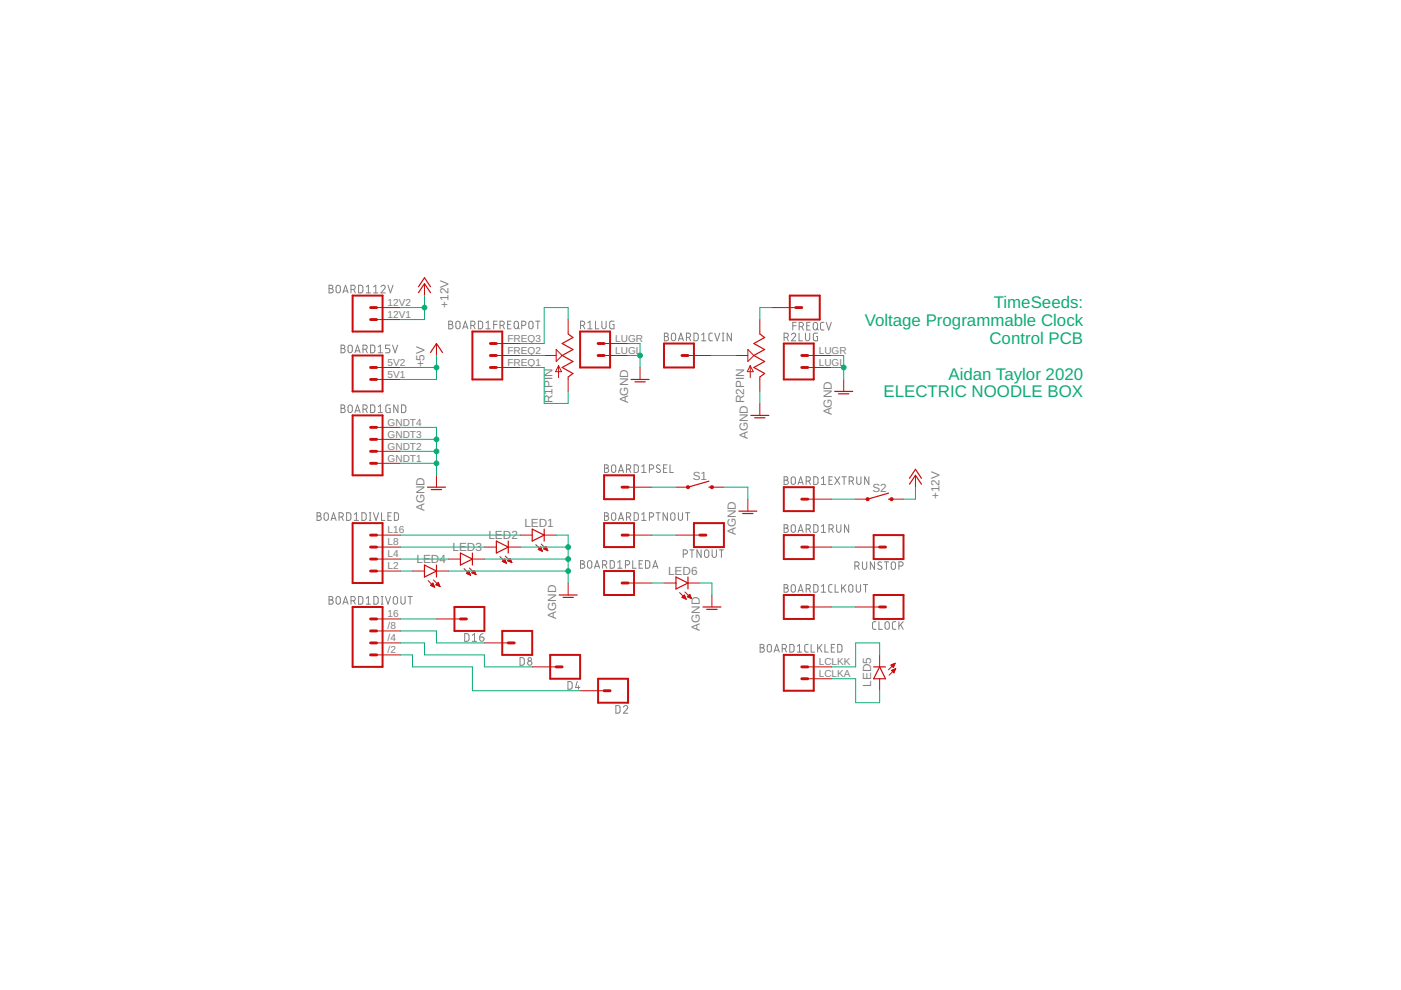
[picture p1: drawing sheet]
<svg xmlns="http://www.w3.org/2000/svg" width="297mm" height="210mm" viewBox="0 0 297 210" stroke-linecap="round" stroke-linejoin="round" font-family="sans-serif">
<g fill="none" stroke="#808080" stroke-width=".21">
<path d="M69.8 60.5h.4a.36 .36 0 0 1 .4 .3 .36 .36 0 0 1-.4 .4 .46 .46 0 0 1 .5 .4 .46 .46 0 0 1-.5 .5h-.4zM69.8 61.2h.4M71.4 60.6l.3-.1 .3 .1 .2 1.1a.46 .46 0 0 1-.5 .4 .46 .46 0 0 1-.5-.4zM72.3 73.2h.4a.36 .36 0 0 1 .4 .3 .36 .36 0 0 1-.4 .4 .46 .46 0 0 1 .5 .4 .46 .46 0 0 1-.5 .5h-.4zM72.3 73.9h.4M72.7 62.1l.6-1.6 .5 1.6M72.9 61.7h.8M73.9 73.3l.3-.1 .3 .1 .2 1a.46 .46 0 0 1-.5 .5 .46 .46 0 0 1-.4-.5zM74.4 61.4h.5a.46 .46 0 0 0 .4-.5 .46 .46 0 0 0-.4-.4h-.5v1.6M75 61.4l.3 .7M75.2 74.8l.6-1.6 .5 1.6M75.4 74.4h.8"/>
<path d="M76 60.5h.7l.2 .2v1l-.2 .4h-.7zM77 74.1h.4a.44 .44 0 0 0 .5-.5 .44 .44 0 0 0-.5-.4h-.4v1.6M77.5 74.1l.4 .7M77.7 62.1h.8M77.7 60.8l.4-.3v1.6M78.6 73.2h.6l.2 .2 .1 .9-.3 .5h-.6zM79.2 62.1h.9M79.2 60.8l.5-.3v1.6M80.2 74.8h.9M80.2 73.5l.4-.3v1.6M80.8 60.8a.45 .45 0 0 1 .6-.3 .45 .45 0 0 1 .2 .7l-.8 .9h.9M82.3 60.5l.5 1.6 .5-1.6"/>
<path d="M82.7 73.2h-1v.7h.6a.46 .46 0 0 1 .4 .4 .46 .46 0 0 1-.4 .5h-.6M83.2 73.2l.6 1.6 .5-1.6M95.1 68.1h.5a.36 .36 0 0 1 .4 .4 .36 .36 0 0 1-.4 .3 .46 .46 0 0 1 .5 .5 .46 .46 0 0 1-.5 .4h-.5zM95.1 68.8h.5M96.8 68.2l.3-.1 .3 .1 .1 1.1a.44 .44 0 0 1-.4 .4 .44 .44 0 0 1-.5-.4zM98.1 69.7l.6-1.6 .5 1.6M98.3 69.3h.8M99.8 69h.5a.46 .46 0 0 0 .4-.5 .46 .46 0 0 0-.4-.4h-.5v1.6M100.4 69l.3 .7M101.4 68.1h.6l.3 .3v.9l-.3 .4h-.6zM103 69.7h.9M103 68.5l.5-.4v1.6"/>
<path d="M104.7 68.8h.7M105.4 68.1h-.7v1.6M106 69h.5a.46 .46 0 0 0 .4-.5 .46 .46 0 0 0-.4-.4h-.5v1.6M106.6 69l.3 .7M107.6 68.8h.6M108.4 68.1h-.8v1.6h.8M109.2 68.2l.3-.1 .3 .1 .1 1.1a.46 .46 0 0 1-.4 .4 .46 .46 0 0 1-.5-.4zM109.7 69.4l.4 .3M110.6 69h.5a.46 .46 0 0 0 .4-.5 .46 .46 0 0 0-.4-.4h-.5v1.6M112.2 68.2l.4-.1 .3 .1 .1 1.1a.44 .44 0 0 1-.4 .4 .44 .44 0 0 1-.5-.4zM113.6 68.1h.9M114 68.1v1.6"/>
<path d="M123.1 69h.4a.46 .46 0 0 0 .5-.5 .46 .46 0 0 0-.5-.4h-.4v1.6M123.6 69l.4 .7M124.6 69.7h.9M124.6 68.5l.5-.4v1.6M126.3 68.1v1.6h.7M127.6 68.1v1.2a.44 .44 0 0 0 .5 .4 .44 .44 0 0 0 .4-.4v-1.2M130.2 68.1h-.7l-.2 .2 .1 1.3 .8 .1v-.9h-.3M140.9 70.6h.4a.36 .36 0 0 1 .4 .4 .36 .36 0 0 1-.4 .4 .46 .46 0 0 1 .5 .4 .46 .46 0 0 1-.5 .5h-.4zM140.9 71.4h.4M142.5 70.8l.3-.2 .3 .2 .2 1a.46 .46 0 0 1-.5 .5 .46 .46 0 0 1-.5-.5zM143.8 72.3l.6-1.7 .5 1.7M144 71.8h.8"/>
<path d="M145.5 71.5h.5a.46 .46 0 0 0 .4-.4 .46 .46 0 0 0-.4-.5h-.5v1.7M146.1 71.5l.3 .8M147.1 70.6l.7 .1 .2 .2v.9l-.2 .4-.7 .1zM148.8 72.3h.8M148.8 71l.4-.4v1.7M151 70.6l-.5 .1-.2 .3 .1 1.2 .6 .1M151.5 70.6l.6 1.7 .5-1.7M153.1 72.3h.4M153.1 70.6h.4M153.3 70.6v1.7M155.1 70.6v1.7l-.9-1.7v1.7M166.2 71.5h.5a.46 .46 0 0 0 .5-.4 .46 .46 0 0 0-.5-.5h-.5v1.7"/>
<path d="M166.8 71.5l.4 .8M167.8 71a.44 .44 0 0 1 .6-.4 .44 .44 0 0 1 .2 .8l-.8 .9h.9M168.1 69.1h.7M168.8 68.3h-.7v1.7M169.4 70.6v1.7h.7M169.4 69.3h.5a.46 .46 0 0 0 .4-.5 .46 .46 0 0 0-.4-.5h-.5v1.7M170 69.3l.3 .7M170.8 70.6v1.2a.46 .46 0 0 0 .4 .5 .46 .46 0 0 0 .5-.5v-1.2M171 69.1h.6M171.8 68.3h-.8v1.7h.8M172.6 68.5l.3-.2 .3 .2 .1 1a.46 .46 0 0 1-.4 .5 .46 .46 0 0 1-.5-.5zM173.1 69.6l.4 .4"/>
<path d="M173.3 70.6l-.6 .1-.2 .1-.1 1.1 .3 .3 .6 .1v-.9h-.2M174.7 68.3l-.5 .1-.3 .3 .2 1.2 .6 .1M175.2 68.3l.5 1.7 .6-1.7M72.3 85.9h.4a.37 .37 0 0 1 .4 .3 .37 .37 0 0 1-.4 .4 .44 .44 0 0 1 .5 .4 .44 .44 0 0 1-.5 .5h-.4zM72.3 86.6h.4M73.9 86l.3-.1 .3 .1 .2 1a.46 .46 0 0 1-.5 .5 .46 .46 0 0 1-.4-.5zM75.2 87.5l.6-1.6 .5 1.6M75.4 87.1h.8M77 86.8h.4a.46 .46 0 0 0 .5-.5 .46 .46 0 0 0-.5-.4h-.4v1.6M77.5 86.8l.4 .7M78.6 85.9h.6l.2 .2 .1 .9-.3 .5h-.6zM80.2 86.2l.4-.3v1.6"/>
<path d="M80.2 87.5h.9M82.7 85.9h-.5l-.4 .2v1l.2 .4h.7v-.9h-.3M84.4 85.9v1.6l-.9-1.6v1.6M85.1 85.9h.7l.2 .2v.9l-.2 .5h-.7zM128.2 98.6h.4a.36 .36 0 0 1 .4 .3 .36 .36 0 0 1-.4 .4 .46 .46 0 0 1 .5 .4 .46 .46 0 0 1-.5 .5h-.4zM128.2 99.3h.4M129.8 98.7l.3-.1 .3 .1 .2 1a.46 .46 0 0 1-.5 .5 .46 .46 0 0 1-.5-.5zM131.3 99.8h.8M132.8 99.5h.5a.46 .46 0 0 0 .4-.5 .46 .46 0 0 0-.4-.4h-.5v1.6M133.4 99.5l.3 .7M134.5 98.6h.6l.2 .2v1.1l-.2 .2-.6 .1zM136.1 98.9l.4-.3v1.6"/>
<path d="M137.7 99.5h.5a.46 .46 0 0 0 .4-.5 .46 .46 0 0 0-.4-.4h-.5v1.6M139.9 98.7l-.2-.1a.37 .37 0 0 0-.5 .1 .37 .37 0 0 0 .2 .5l.4 .3a.4 .4 0 0 1 .1 .6 .4 .4 0 0 1-.6 0l-.2-.2M140.7 99.3h.5M141.4 98.6h-.7v1.6h.7M142 98.6v1.6h.8M67.2 108.7h.5a.36 .36 0 0 1 .3 .4 .36 .36 0 0 1-.3 .3 .46 .46 0 0 1 .4 .5 .46 .46 0 0 1-.4 .4h-.5zM67.2 109.4h.5M68.8 108.8l.4-.1 .3 .1 .1 1.1a.46 .46 0 0 1-.4 .4 .46 .46 0 0 1-.5-.4zM70.2 110.3l.5-1.6 .6 1.6M70.3 109.9h.8M71.9 109.6h.4a.46 .46 0 0 0 .5-.4 .46 .46 0 0 0-.5-.5h-.4v1.6M72.4 109.6l.4 .7"/>
<path d="M73.5 108.7l.6 .1 .3 .2v.9l-.3 .4h-.6zM75.1 110.3h.9M75.1 109.1l.5-.4v1.6M76.7 108.7l.6 .1 .3 .2v.9l-.3 .4h-.6zM78.3 110.3h.4M78.3 108.7h.4M78.5 108.7v1.6M79.2 108.7l.5 1.6 .6-1.6M80.9 108.7v1.6h.7M82.3 109.4h.5M83 108.7h-.7v1.6h.7M83.6 108.7l.6 .1 .3 .2v1.1l-.3 .2h-.6z"/>
<path d="M123.1 118.9h.4a.36 .36 0 0 1 .4 .3 .36 .36 0 0 1-.4 .4 .44 .44 0 0 1 .5 .4 .44 .44 0 0 1-.5 .5h-.4zM123.1 119.6h.4M124.7 119l.3-.1 .3 .1 .2 1a.46 .46 0 0 1-.5 .5 .46 .46 0 0 1-.4-.5zM127.8 119.8h.4a.44 .44 0 0 0 .5-.5 .44 .44 0 0 0-.5-.4h-.4v1.6M128.2 108.7h.4a.36 .36 0 0 1 .4 .4 .36 .36 0 0 1-.4 .3 .46 .46 0 0 1 .5 .5 .46 .46 0 0 1-.5 .4h-.4zM128.2 109.4h.4M128.3 119.8l.4 .7M129.4 118.9h.6l.2 .2v1.1l-.2 .3h-.6zM129.8 108.8l.3-.1 .3 .1 .2 1.1a.46 .46 0 0 1-.5 .4 .46 .46 0 0 1-.5-.4zM131 119.2l.4-.3v1.6M131.1 100.2l.6-1.6 .5 1.6M131.1 110.3l.6-1.6 .5 1.6"/>
<path d="M131.3 109.9h.8M132.6 119.8h.5a.44 .44 0 0 0 .4-.5 .44 .44 0 0 0-.4-.4h-.5v1.6M132.8 109.6h.5a.46 .46 0 0 0 .4-.4 .46 .46 0 0 0-.4-.5h-.5v1.6M133.4 109.6l.3 .7M134.2 118.9v1.6h.7M134.5 108.7l.6 .1 .2 .2v1.1l-.2 .2h-.6zM135.5 119.6h.6M136.1 110.3h.9M136.1 100.2h.9M136.1 109.1l.4-.4v1.6M136.2 118.9h-.7v1.6h.7M136.9 118.9h.6l.2 .2 .1 .9-.3 .5h-.6z"/>
<path d="M137.7 109.6h.5a.46 .46 0 0 0 .4-.4 .46 .46 0 0 0-.4-.5h-.5v1.6M139.1 108.7h.9M139.5 108.7v1.6M141.5 108.7v1.6l-.9-1.6v1.6M142.3 108.8l.4-.1 .3 .1 .1 1.1a.46 .46 0 0 1-.4 .4 .46 .46 0 0 1-.5-.4zM143.8 108.7v1.2a.44 .44 0 0 0 .5 .4 .44 .44 0 0 0 .4-.4v-1.2M144.9 117.5h.4a.44 .44 0 0 0 .5-.5 .44 .44 0 0 0-.5-.4h-.4v1.6M145.3 108.7h.9M145.8 108.7v1.6M146.2 116.6h1M146.7 116.6v1.6M148.7 116.6v1.6l-.9-1.6v1.6"/>
<path d="M149.5 116.7l.3-.1 .3 .1 .2 1.1a.46 .46 0 0 1-.5 .4 .46 .46 0 0 1-.4-.4zM151 116.6v1.2a.46 .46 0 0 0 .4 .4 .46 .46 0 0 0 .5-.4v-1.2M152.5 116.6h.9M153 116.6v1.6M166.2 101.1h.5a.36 .36 0 0 1 .4 .4 .36 .36 0 0 1-.4 .3 .46 .46 0 0 1 .5 .5 .46 .46 0 0 1-.5 .4h-.5zM166.2 111.3h.5a.36 .36 0 0 1 .4 .3 .36 .36 0 0 1-.4 .4 .46 .46 0 0 1 .5 .4 .46 .46 0 0 1-.5 .5h-.5zM166.2 101.8h.5M166.2 112h.5M167.9 101.2l.3-.1 .3 .1 .1 1.1a.44 .44 0 0 1-.4 .4 .44 .44 0 0 1-.5-.4zM167.9 111.4l.3-.1 .3 .1 .1 1a.44 .44 0 0 1-.4 .5 .44 .44 0 0 1-.5-.5zM169.2 102.7l.6-1.6 .5 1.6M169.2 112.9l.6-1.6 .5 1.6"/>
<path d="M169.4 102.3h.8M169.4 112.5h.8M170.9 102h.5a.46 .46 0 0 0 .4-.5 .46 .46 0 0 0-.4-.4h-.5v1.6M170.9 112.2h.5a.46 .46 0 0 0 .4-.5 .46 .46 0 0 0-.4-.4h-.5v1.6M171.5 102l.3 .7M171.5 112.2l.3 .7M172.5 101.1h.7l.2 .3v.9l-.2 .4h-.7zM172.5 111.3h.7l.2 .2v.9l-.2 .4-.7 .1zM174.1 101.5l.5-.4v1.6M174.1 111.6l.5-.3v1.6M174.1 102.7h.9M174.1 112.9h.9"/>
<path d="M175.8 112.2h.4a.46 .46 0 0 0 .5-.5 .46 .46 0 0 0-.5-.4h-.4v1.6M175.8 101.8h.5M176.3 112.2l.4 .7M176.5 101.1h-.7v1.6h.7M177 101.1l1.1 1.6M177.4 111.3v1.1a.46 .46 0 0 0 .4 .5 .46 .46 0 0 0 .5-.5v-1.1M178.1 101.1l-1.1 1.6M178.5 101.1h.9M179 101.1v1.6M179.9 111.3v1.6l-.9-1.6v1.6M180 102h.5a.46 .46 0 0 0 .5-.5 .46 .46 0 0 0-.5-.4h-.5v1.6M180.6 102l.4 .7"/>
<path d="M181.7 101.1v1.2a.44 .44 0 0 0 .4 .4 .44 .44 0 0 0 .4-.4v-1.2M182.9 119.1v1.2a.46 .46 0 0 0 .4 .4 .46 .46 0 0 0 .5-.4v-1.2M184.2 101.1v1.6l-.9-1.6v1.6M185.4 119.1v1.6l-.9-1.6v1.6M186.9 119.3a.41 .41 0 0 0-.6-.1 .41 .41 0 0 0 0 .6l.5 .3a.44 .44 0 0 1 0 .7 .44 .44 0 0 1-.7-.3M187.5 119.1h.9M187.9 119.1v1.6M189.1 119.3l.3-.2 .3 .2 .2 1a.46 .46 0 0 1-.5 .4 .46 .46 0 0 1-.4-.4zM69.8 126.5h.4a.37 .37 0 0 1 .4 .3 .37 .37 0 0 1-.4 .4 .44 .44 0 0 1 .5 .5 .44 .44 0 0 1-.5 .4h-.4zM69.8 127.2h.4M71.4 126.6l.3-.1 .3 .1 .2 1.1a.46 .46 0 0 1-.5 .4 .46 .46 0 0 1-.5-.4zM72.7 128.1l.6-1.6 .5 1.6"/>
<path d="M72.9 127.7h.8M74.4 127.4h.5a.46 .46 0 0 0 .4-.5 .46 .46 0 0 0-.4-.4h-.5v1.6M75 127.4l.3 .7M76 126.5h.7l.2 .3v.9l-.2 .4h-.7zM77.7 126.9l.4-.4v1.6M77.7 128.1h.8M79.3 126.5h.6l.2 .3 .1 .9-.3 .4h-.6zM80.8 128.1h.4M80.8 126.5h.4M81 126.5v1.6M81.7 126.5l.6 1.6 .5-1.6M83.5 126.6l.3-.1 .4 .1 .1 1.1a.46 .46 0 0 1-.5 .4 .46 .46 0 0 1-.4-.4z"/>
<path d="M85 126.5v1.2a.44 .44 0 0 0 .4 .4 .44 .44 0 0 0 .5-.4v-1.2M86.5 126.5h.9M87 126.5v1.6M98.5 134.3l.7 .1 .2 .2v.9l-.2 .4-.7 .1zM100.1 136h.9M100.1 134.7l.5-.4v1.7M101.7 135.1h.6a.45 .45 0 0 1 .3 .5 .45 .45 0 0 1-.5 .4 .45 .45 0 0 1-.4-.5zM102.4 134.3l-.5 .3-.2 .5M110.3 139.4l.6 .1 .2 .2 .1 .9-.3 .4-.6 .1zM126 120.5l.6-1.6 .5 1.6M126.2 120.1h.8M131 120.5h.9"/>
<path d="M138.4 120.5l.5-1.6 .6 1.6M138.5 120.1h.8M161.2 136.6h.4a.36 .36 0 0 1 .4 .4 .36 .36 0 0 1-.4 .4 .46 .46 0 0 1 .5 .4 .46 .46 0 0 1-.5 .5h-.4zM161.2 137.4h.4M162.8 136.8l.3-.2 .3 .2 .2 1a.44 .44 0 0 1-.5 .5 .44 .44 0 0 1-.4-.5zM164.1 138.3l.6-1.7 .5 1.7M164.3 137.9h.8M165.8 137.5h.5a.46 .46 0 0 0 .5-.4 .46 .46 0 0 0-.5-.5h-.5v1.7M166.2 124h.5a.36 .36 0 0 1 .4 .3 .36 .36 0 0 1-.4 .4 .44 .44 0 0 1 .5 .4 .44 .44 0 0 1-.5 .5h-.5zM166.2 124.7h.5M166.4 137.5l.4 .8M167.4 136.6l.7 .1 .2 .2 .1 .9-.3 .4-.7 .1z"/>
<path d="M167.9 124.1l.3-.1 .3 .1 .1 1a.44 .44 0 0 1-.4 .5 .44 .44 0 0 1-.5-.5zM169.1 138.3h.9M169.1 137l.4-.4v1.7M169.2 125.6l.6-1.6 .5 1.6M169.4 125.2h.8M170.9 124.8h.5a.44 .44 0 0 0 .4-.4 .44 .44 0 0 0-.4-.4h-.5v1.6M171.3 136.6l-.6 .1-.1 .3v1l.3 .2 .4 .1M171.5 124.8l.3 .8M172 136.6v1.7h.7M172.5 124h.7l.2 .2v.9l-.2 .4-.7 .1zM173.4 136.6v1.7M173.7 137.3l.6 1"/>
<path d="M174.1 125.6h.9M174.1 124.3l.5-.3v1.6M174.3 136.6l-.9 1M174.9 136.6v1.7h.7M176.3 137.4h.5M176.4 124h-.5l-.2 .3v1l.2 .2 .5 .1M177 136.6h-.7v1.7h.7M177.1 124v1.6h.7M177.6 136.6l.6 .1 .3 .2v.9l-.3 .4-.6 .1zM178.4 124v1.6M178.8 124.6l.5 1M179.3 124l-.9 .9"/>
<path d="M180.1 124.1l.3-.1 .3 .1 .1 1a.44 .44 0 0 1-.4 .5 .44 .44 0 0 1-.5-.5zM181.3 120h.4a.44 .44 0 0 0 .5-.4 .44 .44 0 0 0-.5-.5h-.4v1.6M181.5 124v1.1a.46 .46 0 0 0 .5 .5 .46 .46 0 0 0 .5-.5v-1.1M181.8 120l.4 .7M183 124h1M183.5 124v1.6M185.7 131.8h-.5l-.2 .4v1l.2 .2h.5M186.4 131.8v1.6h.7M187.8 132l.3-.2 .3 .2 .2 1a.46 .46 0 0 1-.5 .4 .46 .46 0 0 1-.5-.4zM189.9 131.8h-.5l-.2 .4v1l.2 .2h.5M190.6 120h.5a.44 .44 0 0 0 .4-.4 .44 .44 0 0 0-.4-.5h-.5v1.6M190.6 131.8v1.6"/>
<path d="M190.9 132.4l.6 1M191.5 131.8l-.9 1M120.4 144.5h.6l.3 .3v1.1l-.3 .2h-.6zM122.4 144.5l-.4 1.3h.9M122.7 145.4v.7M130.6 149.6h.6l.2 .3v1l-.2 .3h-.6zM132.2 149.9a.44 .44 0 0 1 .6-.3 .44 .44 0 0 1 .1 .7l-.7 .9h.9"/>
<circle cx="112.3" cy="139.8" r=".37"/>
<circle cx="112.3" cy="140.6" r=".46"/>
</g>
<g fill="none" stroke="#c90d0c" stroke-width=".42">
<path d="M74.8 62.7h6.3v7.6h-6.3zM74.8 75.4h6.3v7.6h-6.3zM100.2 70.3h6.3v10.2h-6.3zM123 70.3h6.3v7.6h-6.3zM140.8 72.8h6.3v5.1h-6.3zM166.2 72.8h6.3v7.7h-6.3zM167.4 62.7h6.4v5.1h-6.4zM74.8 88.1h6.3v12.7h-6.3zM74.8 110.9h6.3v12.7h-6.3zM128.1 100.8h6.3v5h-6.3zM128.1 110.9h6.3v5.1h-6.3zM147.1 110.9h6.4v5.1h-6.4z"/>
<path d="M166.2 103.3h6.3v5.1h-6.3zM166.2 113.5h6.3v5h-6.3zM185.2 113.5h6.4v5h-6.4zM74.8 128.7h6.3v12.7h-6.3zM96.4 128.7h6.3v5.1h-6.3zM106.5 133.8h6.3v5.1h-6.3zM116.6 138.9h6.4v5h-6.4zM128.1 121.1h6.3v5.1h-6.3zM166.2 126.2h6.3v5h-6.3zM166.2 138.9h6.3v7.6h-6.3zM185.2 126.2h6.4v5h-6.4zM126.8 143.9h6.4v5.1h-6.4z"/>
</g>
<g fill="none" stroke="#c90d0c" stroke-width=".61">
<path d="M78.6 65.2h1.2M78.6 67.8h1.2M78.6 77.9h1.2M104 77.9h1.2M104 72.8h1.2M104 75.4h1.2M126.8 72.8h1.3M126.8 75.4h1.3M144.6 75.4h1.3M168.7 65.2h1.3M170 77.9h1.3M170 75.4h1.3"/>
<path d="M78.6 80.5h1.2M78.6 93.2h1.2M78.6 95.7h1.2M78.6 98.2h1.2M78.6 90.6h1.2M78.6 116h1.2M78.6 118.5h1.2M78.6 113.5h1.2M131.9 113.5h1.3M131.9 103.3h1.3M148.4 113.5h1.3M170 116h1.3"/>
<path d="M170 105.8h1.3M186.5 116h1.2M78.6 121.1h1.2M78.6 133.8h1.2M78.6 136.3h1.2M78.6 138.9h1.2M78.6 131.2h1.2M97.6 131.2h1.3M107.8 136.3h1.2M131.9 123.6h1.3M170 128.7h1.3M186.5 128.7h1.2"/>
<path d="M117.9 141.4h1.3M128.1 146.5h1.2M170 141.4h1.3M170 143.9h1.3"/>
</g>
<g fill="none" stroke="#c90d0c" stroke-width=".21">
<path d="M79.8 67.8h5.1M79.8 65.2h5.1M79.8 77.9h5.1M90 60.2v2.5M92.5 72.8v2.6M105.2 77.9h5.1M105.2 75.4h5.1M105.2 72.8h5.1M115.4 75.4h2.5M117.9 74.1l1.3 1.3-1.3 1.2zM118.4 77.5v2.6M118.4 77.5l.7 1.3h-1.3z"/>
<path d="M120.5 67.8v3M120.5 79.9v3.1M128.1 75.4h5.1M128.1 72.8h5.1M135.7 77.9v2.6M145.9 75.4h5M156 75.4h2.6M158.6 74.1l1.2 1.3-1.2 1.2zM159.1 77.5l.6 1.3h-1.3zM159.1 77.5v2.6M161.1 67.8v3M161.1 79.9v3.1"/>
<path d="M163.6 65.2h5.1M171.3 77.9h5M171.3 75.4h5M79.8 80.5h5.1M79.8 98.2h5.1M79.8 95.7h5.1M79.8 93.2h5.1M79.8 90.6h5.1M161.1 85.5v2.6M178.9 80.5v2.5M79.8 118.5h5.1M79.8 116h5.1"/>
<path d="M79.8 113.5h5.1M92.5 100.8v2.5M95.1 118.5h2.5M100.2 118.5h2.5M102.7 116h2.5M106 118l1.4 1.4M106.5 119l.5-.5 .4 .9zM106.5 119h.7M106.7 118.9h.5M106.7 119.1h.6M106.8 118.8h.3M106.9 118.6h.2"/>
<path d="M107 119.3h.3M107.1 117.9l1.4 1.4M107.3 119.4h.1M107.6 118.9l.9 .4M107.6 118.9l.5-.5 .4 .9M107.7 118.9h.7M107.8 116h2.5M107.8 118.8h.5M107.9 119h.5M107.9 118.6h.3M108 118.5h.2M108.1 119.1h.4"/>
<path d="M108.4 119.3h.1M110.3 113.5h2.5M113.6 115.5l1.4 1.4M114.1 116.5l.5-.5 .4 .9zM114.2 116.5h.6M114.3 116.4h.5M114.3 116.6h.6M114.4 116.2h.3M114.5 116.1h.2M114.6 116.7h.3M114.7 115.4l1.4 1.4M114.9 116.8h.1"/>
<path d="M115.3 116.4h.7M115.4 113.5h2.5M115.4 116.2h.5M115.5 116.5h.5M115.5 116.1h.4M115.7 116h.1M115.8 116.6h.3M115.8 115.9l-.5 .5 .8 .4M115.8 115.9l.3 .9M115.8 115.9h.1M116.1 116.7h.1M133.2 113.5h5"/>
<path d="M133.2 103.3h5M143.3 113.5h5.1M143.3 103.3h2.6M150.9 103.3h2.6M158.6 105.8v2.6M171.3 116h5M171.3 105.8h5M181.4 116h5.1M181.4 105.8h2.6M189 105.8h2.6M194.1 100.8v2.5M79.8 121.1h5.1"/>
<path d="M79.8 138.9h5.1M79.8 136.3h5.1M79.8 133.8h5.1M79.8 131.2h5.1M87.5 121.1h2.5M90.8 123.1l1.4 1.4M91.3 124.1l.5-.5 .4 .9zM91.3 124.1h.7M91.4 124.2h.6M91.4 124h.5M91.5 123.8h.4M91.7 123.7h.1"/>
<path d="M91.7 124.3h.4M91.9 123l1.4 1.4M92 124.4h.1M92.5 124h.6M92.5 121.1h2.6M92.5 131.2h5.1M92.6 123.8h.5M92.6 124.1h.6M92.7 123.7h.3M92.8 123.6h.2M92.9 124.2h.3M92.9 123.5l.4 .9-.9-.4z"/>
<path d="M93.2 124.3h.1M98.4 120.6l1.4 1.4M98.9 121.6l.5-.5 .4 .9zM98.9 121.5h.7M99 121.4h.5M99.1 121.7h.5M99.2 121.3h.3M99.3 121.2h.1M99.4 121.8h.3M99.5 120.4l1.4 1.4M99.6 121.9h.1M100.1 121.4h.6"/>
<path d="M100.2 121.3h.5M100.2 121.5h.6M100.3 121.2h.3M100.4 121.1h.2M100.5 121.7h.3M100.5 120.9l.4 .9-.9-.3zM100.8 121.8h.1M102.7 136.3h5.1M120.5 123.6v2.6M133.2 123.6h5M140.8 123.6h2.5M144.1 125.6l1.4 1.4"/>
<path d="M144.6 126.7l.5-.5 .4 .8zM144.7 126.6h.6M144.7 126.7h.7M144.8 126.5h.4M144.9 126.4h.3M145 126.2h.1M145 126.9h.4M145.2 125.5l1.4 1.4M145.3 127h.2M145.7 126.5l.5-.5 .4 .9zM145.8 126.5h.6M145.9 123.6h2.5"/>
<path d="M145.9 126.6h.6M145.9 126.4h.5M146 126.2h.3M146.1 126.1h.2M146.2 126.7h.3M146.5 126.9h.1M150.9 126.2v2.5M171.3 128.7h5M181.4 128.7h5.1M186.5 138.9v2.5M112.8 141.4h5.1M123 146.5h5.1"/>
<path d="M171.3 143.9h5M171.3 141.4h5M186.5 143.9v2.6M188.9 141l.9-.4-.4 .9zM189 141.1h.6M189 142.1l.5 .5M189 140.9h.7M189 142.2h.7M189.1 141.2h.4M189.2 142.3h.5M189.2 141.3h.3M189.3 142h.5"/>
<path d="M189.3 142.4h.4M189.3 140.8h.4M189.3 141.4h.1M189.4 142.5h.2M189.5 142.6h.1M189.6 141.9h.2M189.6 140.7h.2M189.8 140.6l-1.4 1.4M189.8 141.8h.1M189.9 141.8l-1.4 1.4M189.9 141.8l-.4 .8M189.9 141.8l-.9 .3"/>
</g>
<g fill="none" stroke="#c90d0c" stroke-width=".25">
<path d="M88.7 62l1.3-1.8 1.3 1.8M88.7 60.8l1.3-1.9 1.3 1.9M91.3 74.7l1.2-1.9 1.3 1.9M120.5 70.8l1 .8-2.3 1.2 2.3 1.3-2.3 1.3 2.3 1.2-2.3 1.3 2.3 1.3-1 .7M161.1 70.8l1 .8-2.3 1.2 2.3 1.3-2.3 1.3 2.3 1.2-2.3 1.3 2.3 1.3-1 .7M133.8 80.5h3.8M134.6 81h2.2M159.2 88.1h3.8M160 88.6h2.2M177 83h3.8M177.8 83.5h2.2M90 119.8l2.5 1.3-2.5 1.2z"/>
<path d="M90.6 103.3h3.8M91.4 103.8h2.2M92.5 119.8v2.5M97.6 117.3l2.6 1.2-2.6 1.3zM100.2 117.3v2.5M105.2 114.7l2.6 1.3-2.6 1.3zM107.8 114.7v2.6M112.8 112.2l2.6 1.3-2.6 1.2zM115.4 112.2v2.5M150.3 103.3h.6M150.3 102l-4.4 1.3M156.7 108.4h3.8"/>
<path d="M157.5 108.9h2.1M188.4 105.8h.6M188.4 104.6l-4.4 1.2M192.8 102.7l1.3-1.9 1.3 1.9M192.8 101.4l1.3-1.9 1.3 1.9M118.6 126.2h3.8M119.4 126.7h2.2M143.3 122.3l2.6 1.3-2.6 1.3zM145.9 122.3v2.6M149 128.7h3.8M149.8 129.2h2.2M185.2 141.4h2.5"/>
<path d="M186.5 141.4l1.2 2.5h-2.5z"/>
</g>
<g fill="#c90d0c" stroke="#c90d0c" stroke-width=".21">
<path d="M188.8 105.6h.5v.5h-.5z" fill-rule="evenodd"/>
<circle cx="145.8" cy="103.3" r=".33"/>
<circle cx="150.9" cy="103.3" r=".33"/>
<circle cx="183.9" cy="105.8" r=".33"/>
</g>
<g fill="none" stroke="#0dab76" stroke-width=".21">
<path d="M84.9 65.2h5.1M84.9 77.9h7.6M90 62.7v5.1h-5.1M92.5 75.4v5.1h-7.6M110.3 77.9h5.1v7.6h5.1v-2.5M110.3 75.4h5.1M120.5 67.8v-2.6h-5.1v7.6h-5.1M133.2 72.8h2.5v5.1M133.2 75.4h2.5M150.9 75.4h5.1M163.6 65.2h-2.5v2.6M176.3 77.9h2.6"/>
<path d="M176.3 75.4h2.6v5.1M84.9 90.6h7.6v10.2M84.9 98.2h7.6M84.9 95.7h7.6M84.9 93.2h7.6M161.1 83v2.5M84.9 118.5h10.2M84.9 116h17.8M84.9 113.5h25.4M102.7 118.5h17.8M110.3 116h10.2M117.9 113.5h2.6v10.1"/>
<path d="M138.2 113.5h5.1M138.2 103.3h5.1M153.5 103.3h5.1v2.5M176.3 105.8h5.1M176.3 116h5.1M194.1 103.3v2.5h-2.5M84.9 136.3h5.1v2.6h12.7v2.5h10.1M84.9 133.8h7.6v2.5h10.2M84.9 121.1h2.6M84.9 138.9h2.6v2.5h12.7v5.1h22.8M84.9 131.2h7.6M95.1 121.1h25.4"/>
<path d="M138.2 123.6h2.6M148.4 123.6h2.5v2.6M176.3 128.7h5.1M186.5 138.9v-2.6h-5.1v5.1h-5.1M176.3 143.9h5.1v5.1h5.1v-2.5"/>
</g>
<g fill="#0dab76" stroke="#0dab76" stroke-width=".21">
<circle cx="90" cy="65.2" r=".51"/>
<circle cx="92.5" cy="77.9" r=".51"/>
<circle cx="92.5" cy="98.2" r=".51"/>
<circle cx="92.5" cy="95.7" r=".51"/>
<circle cx="92.5" cy="93.2" r=".51"/>
<circle cx="120.5" cy="121.1" r=".51"/>
<circle cx="120.5" cy="118.5" r=".51"/>
<circle cx="120.5" cy="116" r=".51"/>
<circle cx="135.7" cy="75.4" r=".51"/>
<circle cx="178.9" cy="77.9" r=".51"/>
</g>
<g font-size="3.6" fill="#0dab76">
<text x="210.7" y="65.2">TimeSeeds:</text>
<text x="183.3" y="69">Voltage Programmable Clock</text>
<text x="209.8" y="72.8">Control PCB</text>
<text x="201.1" y="80.5">Aidan Taylor 2020</text>
<text x="187.3" y="84.3">ELECTRIC NOODLE BOX</text>
</g>
<g font-size="2.5" fill="#808080">
<text x="95.1" y="65.2" transform="rotate(-90 95.1 65.2)">+12V</text>
<text x="90" y="77.9" transform="rotate(-90 90 77.9)">+5V</text>
<text x="117.2" y="85.5" transform="rotate(-90 117.2 85.5)">R1PIN</text>
<text x="133.2" y="85.5" transform="rotate(-90 133.2 85.5)">AGND</text>
<text x="157.8" y="85.5" transform="rotate(-90 157.8 85.5)">R2PIN</text>
<text x="176.3" y="88.1" transform="rotate(-90 176.3 88.1)">AGND</text>
<text x="158.6" y="93.1" transform="rotate(-90 158.6 93.1)">AGND</text>
<text x="146.9" y="101.8">S1</text>
<text x="185" y="104.3">S2</text>
<text x="199.2" y="105.8" transform="rotate(-90 199.2 105.8)">+12V</text>
<text x="90" y="108.4" transform="rotate(-90 90 108.4)">AGND</text>
<text x="111.2" y="111.7">LED1</text>
<text x="156" y="113.5" transform="rotate(-90 156 113.5)">AGND</text>
<text x="88.3" y="119.3">LED4</text>
<text x="95.9" y="116.8">LED3</text>
<text x="103.6" y="114.2">LED2</text>
<text x="141.6" y="121.8">LED6</text>
<text x="117.9" y="131.2" transform="rotate(-90 117.9 131.2)">AGND</text>
<text x="148.4" y="133.8" transform="rotate(-90 148.4 133.8)">AGND</text>
<text x="184.7" y="145.6" transform="rotate(-90 184.7 145.6)">LED5</text>
</g>
<g font-size="2.1" fill="#808080">
<text x="82.2" y="64.9">12V2</text>
<text x="82.2" y="67.4">12V1</text>
<text x="82.2" y="77.6">5V2</text>
<text x="107.6" y="77.6">FREQ1</text>
<text x="107.6" y="75">FREQ2</text>
<text x="107.6" y="72.5">FREQ3</text>
<text x="130.4" y="75">LUGL</text>
<text x="130.4" y="72.5">LUGR</text>
<text x="173.6" y="77.6">LUGL</text>
<text x="173.6" y="75">LUGR</text>
<text x="82.2" y="80.1">5V1</text>
<text x="82.2" y="95.3">GNDT2</text>
<text x="82.2" y="92.8">GNDT3</text>
<text x="82.2" y="90.3">GNDT4</text>
<text x="82.2" y="97.9">GNDT1</text>
<text x="82.2" y="113.1">L16</text>
<text x="82.2" y="118.2">L4</text>
<text x="82.2" y="115.6">L8</text>
<text x="82.2" y="120.7">L2</text>
<text x="82.2" y="130.9">16</text>
<text x="82.2" y="136">/4</text>
<text x="82.2" y="133.4">/8</text>
<text x="82.2" y="138.5">/2</text>
<text x="173.6" y="143.6">LCLKA</text>
<text x="173.6" y="141">LCLKK</text>
</g>
</svg>
